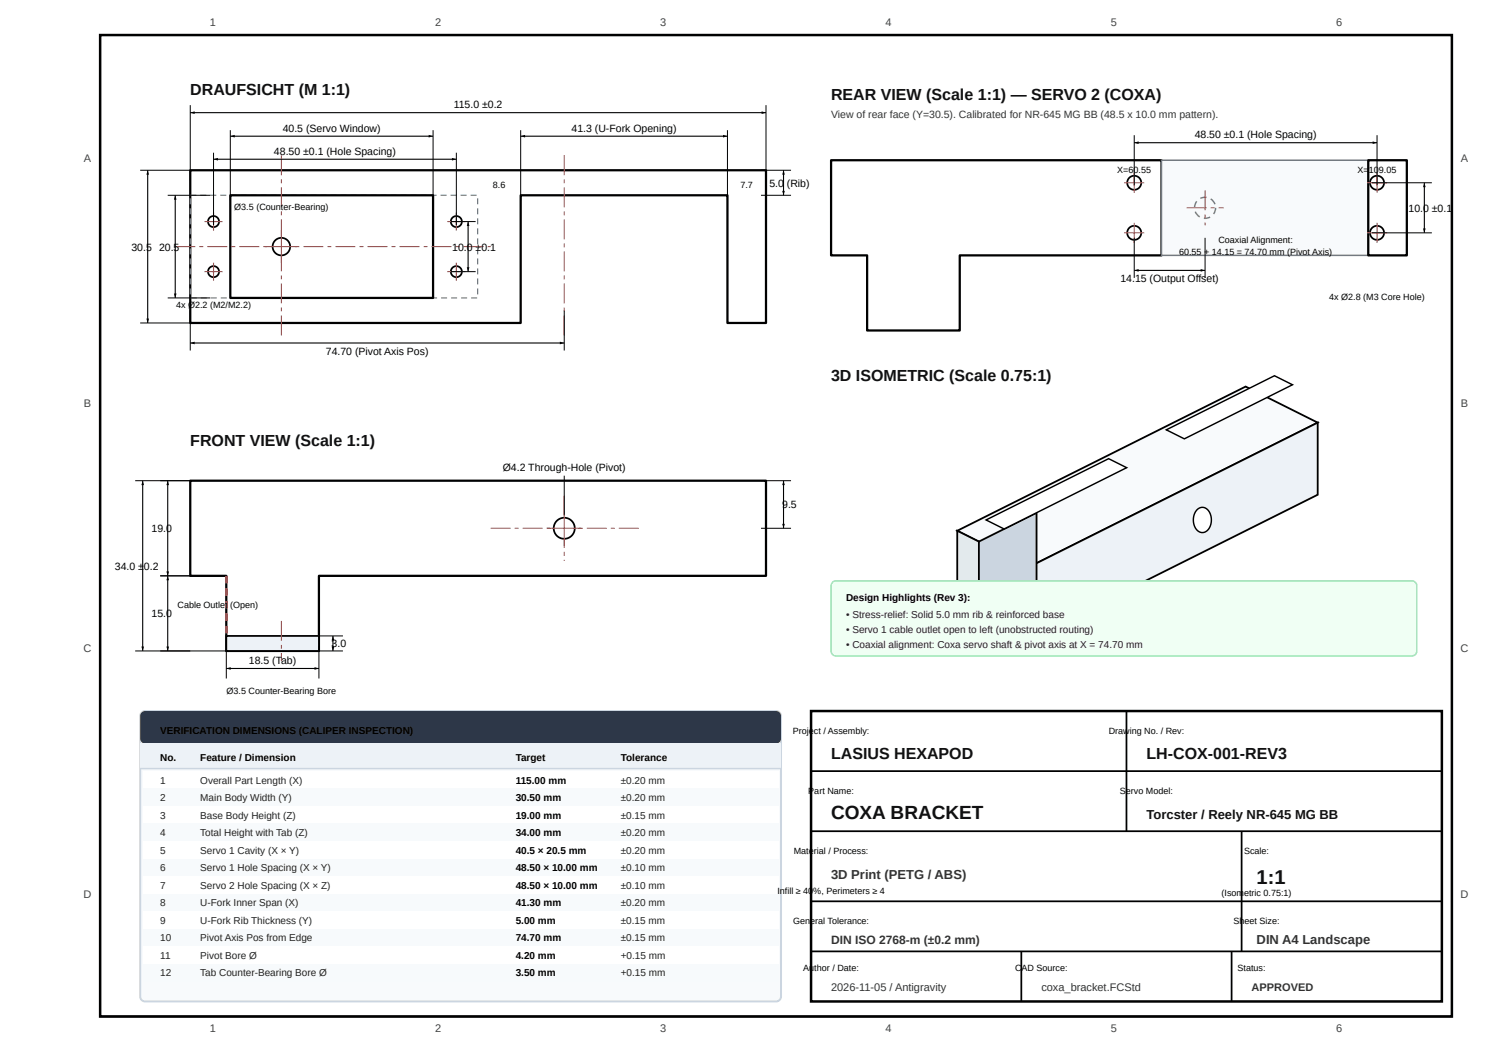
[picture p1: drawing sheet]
<svg xmlns="http://www.w3.org/2000/svg" width="297mm" height="210mm" viewBox="0 0 297 210" stroke-linecap="round" stroke-linejoin="round" font-family="sans-serif">
<path d="M20 7h270v196h-270z" fill="none" stroke="#000" stroke-width=".5"/>
<path d="M20 7h270v196h-270z" fill="none" stroke="#000" stroke-width=".35"/>
<path d="M38 34h115v30.5h-7.7v-25.5h-41.3v25.5h-66z" fill="#fff"/>
<path d="M38 34h115v30.5h-7.7v-25.5h-41.3v25.5h-66z" fill="none" stroke="#000" stroke-width=".45"/>
<path d="M40 38.9h1.2v.2h-1.2zM42 38.9h1.2v.2h-1.2zM44 38.9h1.2v.2h-1.2zM46 38.9h1.2v.2h-1.2zM48 38.9h1.2v.2h-1.2zM50 38.9h1.2v.2h-1.2zM52 38.9h1.2v.2h-1.2zM54 38.9h1.2v.2h-1.2zM56 38.9h1.2v.2h-1.2zM58 38.9h1.2v.2h-1.2zM60 38.9h1.2v.2h-1.2zM62 38.9h1.2v.2h-1.2zM64 38.9h1.2v.2h-1.2zM66 38.9h1.2v.2h-1.2zM68 38.9h1.2v.2h-1.2zM70 38.9h1.2v.2h-1.2zM72 38.9h1.2v.2h-1.2zM74 38.9h1.2v.2h-1.2zM76 38.9h1.2v.2h-1.2zM78 38.9h1.2v.2h-1.2zM80 38.9h1.2v.2h-1.2zM82 38.9h1.2v.2h-1.2zM84 38.9h1.2v.2h-1.2zM86 38.9h1.2v.2h-1.2zM88 38.9h1.2v.2h-1.2zM90 38.9h1.2v.2h-1.2zM92 38.9h1.2v.2h-1.2zM94 38.9h1.2v.2h-1.2zM95.3 39.6h.2v1.2h-.2zM95.3 41.6h.2v1.2h-.2zM95.3 43.6h.2v1.2h-.2zM95.3 45.6h.2v1.2h-.2zM95.3 47.6h.2v1.2h-.2zM95.3 49.6h.2v1.2h-.2zM95.3 51.6h.2v1.2h-.2zM95.3 53.6h.2v1.2h-.2zM95.3 55.6h.2v1.2h-.2zM95.3 57.6h.2v1.2h-.2zM94.1 59.4h1.2v.2h-1.2zM92.1 59.4h1.2v.2h-1.2zM90.1 59.4h1.2v.2h-1.2zM88.1 59.4h1.2v.2h-1.2zM86.1 59.4h1.2v.2h-1.2zM84.1 59.4h1.2v.2h-1.2zM82.1 59.4h1.2v.2h-1.2zM80.1 59.4h1.2v.2h-1.2zM78.1 59.4h1.2v.2h-1.2zM76.1 59.4h1.2v.2h-1.2zM74.1 59.4h1.2v.2h-1.2zM72.1 59.4h1.2v.2h-1.2zM70.1 59.4h1.2v.2h-1.2zM68.1 59.4h1.2v.2h-1.2zM66.1 59.4h1.2v.2h-1.2zM64.1 59.4h1.2v.2h-1.2zM62.1 59.4h1.2v.2h-1.2zM60.1 59.4h1.2v.2h-1.2zM58.1 59.4h1.2v.2h-1.2zM56.1 59.4h1.2v.2h-1.2zM54.1 59.4h1.2v.2h-1.2zM52.1 59.4h1.2v.2h-1.2zM50.1 59.4h1.2v.2h-1.2zM48.1 59.4h1.2v.2h-1.2zM46.1 59.4h1.2v.2h-1.2zM44.1 59.4h1.2v.2h-1.2zM42.1 59.4h1.2v.2h-1.2zM40.1 59.4h1.2v.2h-1.2zM38.1 59.4h1.2v.2h-1.2zM37.9 57.6h.2v1.2h-.2zM37.9 55.6h.2v1.2h-.2zM37.9 53.6h.2v1.2h-.2zM37.9 51.6h.2v1.2h-.2zM37.9 49.6h.2v1.2h-.2zM37.9 47.6h.2v1.2h-.2zM37.9 45.6h.2v1.2h-.2zM37.9 43.6h.2v1.2h-.2zM37.9 41.6h.2v1.2h-.2zM37.9 39.6h.2v1.2h-.2zM38 38.9h1.2v.2h-1.2z" fill="#718096"/>
<path d="M46 39h40.5v20.5h-40.5z" fill="#fff"/>
<path d="M46 39h40.5v20.5h-40.5z" fill="none" stroke="#000" stroke-width=".45"/>
<g fill="#e53e3e">
<path d="M35 49.1h4v.2h-4zM39.8 49.1h.8v.2h-.8zM41.4 49.1h4v.2h-4zM46.2 49.1h.8v.2h-.8zM47.8 49.1h4v.2h-4zM52.6 49.1h.8v.2h-.8zM54.2 49.1h4v.2h-4zM59 49.1h.8v.2h-.8zM60.6 49.1h4v.2h-4zM65.4 49.1h.8v.2h-.8zM67 49.1h4v.2h-4zM71.8 49.1h.8v.2h-.8zM73.4 49.1h4v.2h-4zM78.2 49.1h.8v.2h-.8zM79.8 49.1h4v.2h-4zM84.6 49.1h.8v.2h-.8zM86.2 49.1h4v.2h-4zM91 49.1h.8v.2h-.8zM92.6 49.1h4v.2h-4zM97.4 49.1h.6v.2h-.6z"/>
<path d="M112.6 31h.2v4h-.2zM112.6 35.8h.2v.8h-.2zM112.6 37.4h.2v4h-.2zM112.6 42.2h.2v.8h-.2zM112.6 43.8h.2v4h-.2zM112.6 48.6h.2v.8h-.2zM112.6 50.2h.2v4h-.2zM112.6 55h.2v.8h-.2zM112.6 56.6h.2v4h-.2zM112.6 61.4h.2v.8h-.2zM112.6 63h.2v4h-.2z"/>
<path d="M56.1 31h.2v4h-.2zM56.1 35.8h.2v.8h-.2zM56.1 37.4h.2v4h-.2zM56.1 42.2h.2v.8h-.2zM56.1 43.8h.2v4h-.2zM56.1 48.6h.2v.8h-.2zM56.1 50.2h.2v4h-.2zM56.1 55h.2v.8h-.2zM56.1 56.6h.2v4h-.2zM56.1 61.4h.2v.8h-.2zM56.1 63h.2v4h-.2z"/>
</g>
<circle cx="56.2" cy="49.2" r="1.75" fill="#fff"/>
<circle cx="56.2" cy="49.2" r="1.75" fill="none" stroke="#000" stroke-width=".35"/>
<path d="M53 49.2h6.4M56.2 46v6.5" fill="none" stroke="#e53e3e" stroke-width=".22"/>
<circle cx="42.7" cy="44.2" r="1.1" fill="#fff"/>
<circle cx="42.7" cy="44.2" r="1.1" fill="none" stroke="#000" stroke-width=".35"/>
<path d="M40.9 44.2h3.6M42.7 42.4v3.6" fill="none" stroke="#e53e3e" stroke-width=".22"/>
<circle cx="42.7" cy="54.2" r="1.1" fill="#fff"/>
<circle cx="42.7" cy="54.2" r="1.1" fill="none" stroke="#000" stroke-width=".35"/>
<path d="M40.9 54.2h3.6M42.7 52.4v3.6" fill="none" stroke="#e53e3e" stroke-width=".22"/>
<circle cx="91.2" cy="44.2" r="1.1" fill="#fff"/>
<circle cx="91.2" cy="44.2" r="1.1" fill="none" stroke="#000" stroke-width=".35"/>
<path d="M89.4 44.2h3.6M91.2 42.4v3.6" fill="none" stroke="#e53e3e" stroke-width=".22"/>
<circle cx="91.2" cy="54.2" r="1.1" fill="#fff"/>
<circle cx="91.2" cy="54.2" r="1.1" fill="none" stroke="#000" stroke-width=".35"/>
<path d="M89.4 54.2h3.6M91.2 52.4v3.6" fill="none" stroke="#e53e3e" stroke-width=".22"/>
<g fill="none" stroke="#000" stroke-width=".2">
<path d="M28 34h10M33.5 39h8.5M38 21v15M42.7 30.5v14.5M46 26v14M86.5 26v14M91.2 30.5v14.5M104 26v14M145.3 26v14M152 34h6M152 39h6M153 21v15"/>
<path d="M33.5 59.5h8.5M90 44.2h5M90 54.2h5M28 64.5h10M38 62v8M112.7 62v8"/>
</g>
<path d="M29.5 34v30.5M35 39v20.5M38 22.5h115M42.7 31.8h48.5M46 27.2h40.5M104 27.2h41.3M156.5 34v5M93.5 44.2v10M38 68.5h74.7" fill="none" stroke="#000" stroke-width=".22"/>
<g fill="#000">
<path d="M29.5 34l.3 .9h-.6zM35 39l.3 .9h-.6zM38 22.5l.9-.3v.6zM42.7 31.8l.8-.3v.6zM46 27.2l.9-.3v.6zM85.6 26.9l.9 .3-.9 .3zM90.3 31.5l.9 .3-.9 .3zM104 27.2l.9-.3v.6zM144.4 26.9l.9 .3-.9 .3zM152.1 22.2l.9 .3-.9 .3zM156.5 34l.3 .9h-.6zM156.2 38.1h.6l-.3 .9z"/>
<path d="M34.7 58.6h.6l-.3 .9zM93.5 44.2l.3 .9h-.6zM93.2 53.4h.6l-.3 .8zM29.2 63.6h.6l-.3 .9zM38 68.5l.9-.3v.6zM111.8 68.2l.9 .3-.9 .3z"/>
</g>
<path d="M38 96h115v19h-89.3v15h-18.5v-15h-7.2z" fill="#fff"/>
<path d="M38 96h115v19h-89.3v15h-18.5v-15h-7.2z" fill="none" stroke="#000" stroke-width=".45"/>
<path d="M45.2 127h18.5v3h-18.5z" fill="#edf2f7"/>
<path d="M45.2 127h18.5v3h-18.5z" fill="none" stroke="#000" stroke-width=".35"/>
<g fill="#e53e3e">
<path d="M45 115h.5v1.5h-.5zM45 117.5h.5v1.5h-.5zM45 120h.5v1.5h-.5zM45 122.5h.5v1.5h-.5zM45 125h.5v1.5h-.5z"/>
<path d="M98 105.4h4v.2h-4zM102.8 105.4h.8v.2h-.8zM104.4 105.4h4v.2h-4zM109.2 105.4h.8v.2h-.8zM110.8 105.4h4v.2h-4zM115.6 105.4h.8v.2h-.8zM117.2 105.4h4v.2h-4zM122 105.4h.8v.2h-.8zM123.6 105.4h4v.2h-4z"/>
<path d="M112.6 99h.2v4h-.2zM112.6 103.8h.2v.8h-.2zM112.6 105.4h.2v4h-.2zM112.6 110.2h.2v.8h-.2zM112.6 111.8h.2v.2h-.2z"/>
</g>
<circle cx="112.7" cy="105.5" r="2.1" fill="#fff"/>
<circle cx="112.7" cy="105.5" r="2.1" fill="none" stroke="#000" stroke-width=".35"/>
<path d="M109.2 105.5h7M112.7 102v7" fill="none" stroke="#e53e3e" stroke-width=".22"/>
<path d="M56.1 124h.2v4h-.2zM56.1 128.8h.2v.8h-.2zM56.1 130.4h.2v1.6h-.2z" fill="#e53e3e"/>
<path d="M27 96h11M112.7 95v7.8M152 96h6M32 115h13.2M152 105.5h6M27 130h18.2M45.2 129v6.5M63.7 130h4.8M63.7 129v6.5M63.7 127h4.8" fill="none" stroke="#000" stroke-width=".2"/>
<path d="M28.5 96v34M33.5 96v34M156.5 96v9.5M45.2 133.5h18.5M66.5 127v3" fill="none" stroke="#000" stroke-width=".22"/>
<path d="M28.5 96l.3 .9h-.6zM33.5 96l.3 .9h-.6zM156.5 96l.3 .9h-.6zM33.2 114.1h.6l-.3 .9zM33.5 115l.3 .9h-.6zM156.2 104.6h.6l-.3 .9zM28.2 129.1h.6l-.3 .9zM33.2 129.1h.6l-.3 .9zM45.2 133.5l.9-.3v.6zM62.8 133.2l.9 .3-.9 .3zM66.5 127l.3 .9h-.6zM66.2 129.1h.6l-.3 .9z" fill="#000"/>
<path d="M166 32h66v19h-40.3v15h-18.5v-15h-7.2z" fill="#fff"/>
<path d="M166 32h66v19h-40.3v15h-18.5v-15h-7.2z" fill="none" stroke="#000" stroke-width=".45"/>
<path d="M232 32h41.3v19h-41.3z" fill="#f8fafc"/>
<path d="M232 32h41.3v19h-41.3z" fill="none" stroke="#718096" stroke-width=".3"/>
<path d="M273.3 32h7.7v19h-7.7z" fill="#fff"/>
<path d="M273.3 32h7.7v19h-7.7z" fill="none" stroke="#000" stroke-width=".45"/>
<path d="M240.5 43.4l1.1-.2 .2 .3-1.2 .2h-.2zM238.6 42.3l.3-.1 .3 .6 .5 .4-.1 .2-.6-.4zM238.9 40.1l.3 .2-.5 1.1h-.3l.2-.7zM239.7 39.5l.7-.2h.6v.3l-1.2 .2zM241.9 39.6l.6 .5 .3 .6-.3 .1-.3-.5-.5-.4zM242.6 41.5h.3v.4l-.4 .9-.2-.2z" fill="#718096"/>
<g fill="#e53e3e">
<path d="M237 41.4h4v.2h-4zM241.8 41.4h.8v.2h-.8zM243.4 41.4h1v.2h-1z"/>
<path d="M240.6 38h.2v4h-.2zM240.6 42.8h.2v.8h-.2zM240.6 44.4h.2v.6h-.2z"/>
</g>
<circle cx="226.5" cy="36.5" r="1.4" fill="#fff"/>
<circle cx="226.5" cy="36.5" r="1.4" fill="none" stroke="#000" stroke-width=".35"/>
<path d="M224.5 36.5h4M226.5 34.5v4" fill="none" stroke="#e53e3e" stroke-width=".22"/>
<circle cx="226.5" cy="46.5" r="1.4" fill="#fff"/>
<circle cx="226.5" cy="46.5" r="1.4" fill="none" stroke="#000" stroke-width=".35"/>
<path d="M224.5 46.5h4M226.5 44.5v4" fill="none" stroke="#e53e3e" stroke-width=".22"/>
<circle cx="275" cy="36.5" r="1.4" fill="#fff"/>
<circle cx="275" cy="36.5" r="1.4" fill="none" stroke="#000" stroke-width=".35"/>
<path d="M273 36.5h4M275 34.5v4" fill="none" stroke="#e53e3e" stroke-width=".22"/>
<circle cx="275" cy="46.5" r="1.4" fill="#fff"/>
<circle cx="275" cy="46.5" r="1.4" fill="none" stroke="#000" stroke-width=".35"/>
<path d="M273 46.5h4M275 44.5v4" fill="none" stroke="#e53e3e" stroke-width=".22"/>
<path d="M226.5 27v10M274 36.5h12M275 27v10M226.5 47.5v8M240.7 47.5v8M274 46.5h12" fill="none" stroke="#000" stroke-width=".2"/>
<path d="M226.5 28.5h48.5M284.5 36.5v10M226.5 54h14.2" fill="none" stroke="#000" stroke-width=".22"/>
<path d="M226.5 28.5l.9-.3v.6zM274.2 28.2l.8 .3-.8 .3zM284.5 36.5l.3 .9h-.6zM226.5 54l.9-.3v.6zM239.8 53.7l.9 .3-.9 .3zM284.2 45.6h.6l-.3 .9z" fill="#000"/>
<path d="M191.2 106l57.6-28.8 14.4 7.2-57.6 28.8z" fill="#f8fafc"/>
<path d="M191.2 106l57.6-28.8 14.4 7.2-57.6 28.8z" fill="none" stroke="#000" stroke-width=".36"/>
<path d="M191.2 106l14.4 7.2v14.4l-14.4-7.2z" fill="#e2e8f0"/>
<path d="M191.2 106l14.4 7.2v14.4l-14.4-7.2z" fill="none" stroke="#000" stroke-width=".36"/>
<path d="M205.6 113.2l57.6-28.8v14.4l-57.6 28.8z" fill="#edf2f7"/>
<path d="M205.6 113.2l57.6-28.8v14.4l-57.6 28.8z" fill="none" stroke="#000" stroke-width=".36"/>
<path d="M195.5 108.2l11.5-5.8v18l-11.5 5.8z" fill="#cbd5e0"/>
<path d="M195.5 108.2l11.5-5.8v18l-11.5 5.8z" fill="none" stroke="#000" stroke-width=".36"/>
<path d="M195.5 126.2l11.5-5.8 4.4 2.2-11.6 5.7z" fill="#e2e8f0"/>
<path d="M195.5 126.2l11.5-5.8 4.4 2.2-11.6 5.7z" fill="none" stroke="#000" stroke-width=".36"/>
<path d="M197 103.8l24.4-12.2 3.6 1.8-24.4 12.2z" fill="#fff"/>
<path d="M197 103.8l24.4-12.2 3.6 1.8-24.4 12.2z" fill="none" stroke="#000" stroke-width=".29"/>
<path d="M233 85.8l21.6-10.8 3.6 1.8-21.6 10.8z" fill="#fff"/>
<path d="M233 85.8l21.6-10.8 3.6 1.8-21.6 10.8z" fill="none" stroke="#000" stroke-width=".29"/>
<path d="M239.2 101.7a1.66 1.66 0 0 1 1.7-.2 1.66 1.66 0 0 1 1 1.5 2.7 2.7 0 0 1-1.6 3.3 2.27 2.27 0 0 1-1.9-2.6l.2-1.1z" fill="#fff"/>
<path d="M239.2 101.7a1.66 1.66 0 0 1 1.7-.2 1.66 1.66 0 0 1 1 1.5 2.7 2.7 0 0 1-1.6 3.3 2.27 2.27 0 0 1-1.9-2.6l.2-1.1z" fill="none" stroke="#000" stroke-width=".29"/>
<path d="M166.3 116.3l.7-.3h115a1 1 0 0 1 1 1v13a1 1 0 0 1-1 1h-115a1 1 0 0 1-1-1v-13z" fill="#f0fff4"/>
<path d="M166.3 116.3l.7-.3h115a1 1 0 0 1 1 1v13a1 1 0 0 1-1 1h-115a1 1 0 0 1-1-1v-13z" fill="none" stroke="#9ae6b4" stroke-width=".3"/>
<path d="M28.3 142.3l.7-.3h126a1 1 0 0 1 1 1v56a1 1 0 0 1-1 1h-126a1 1 0 0 1-1-1v-56z" fill="#f8fafc"/>
<path d="M28.3 142.3l.7-.3h126a1 1 0 0 1 1 1v56a1 1 0 0 1-1 1h-126a1 1 0 0 1-1-1v-56z" fill="none" stroke="#cbd5e0" stroke-width=".4"/>
<path d="M28.3 142.3l.7-.3h126a1 1 0 0 1 1 1v4.5a1 1 0 0 1-1 1h-126a1 1 0 0 1-1-1v-4.5z" fill="#2d3748"/>
<path d="M28 148.5h128v5h-128z" fill="#edf2f7"/>
<path d="M28 153.5h128" fill="none" stroke="#cbd5e0" stroke-width=".3"/>
<path d="M28.5 154h127v3.5h-127z" fill="#fff"/>
<path d="M28.5 157.5h127v3.5h-127z" fill="#f7fafc"/>
<path d="M28.5 161h127v3.5h-127z" fill="#fff"/>
<path d="M28.5 164.5h127v3.5h-127z" fill="#f7fafc"/>
<path d="M28.5 168h127v3.5h-127z" fill="#fff"/>
<path d="M28.5 171.5h127v3.5h-127z" fill="#f7fafc"/>
<path d="M28.5 175h127v3.5h-127z" fill="#fff"/>
<path d="M28.5 178.5h127v3.5h-127z" fill="#f7fafc"/>
<path d="M28.5 182h127v3.5h-127z" fill="#fff"/>
<path d="M28.5 185.5h127v3.5h-127z" fill="#f7fafc"/>
<path d="M28.5 189h127v3.5h-127z" fill="#fff"/>
<path d="M28.5 192.5h127v3.5h-127z" fill="#f7fafc"/>
<path d="M162 142h126v58h-126z" fill="#fff"/>
<path d="M162 142h126v58h-126z" fill="none" stroke="#000" stroke-width=".5"/>
<path d="M162 154h126M225 142v24M162 166h126M162 180h126M248 166v24M162 190h126M204 190v10M246 190v10" fill="none" stroke="#000" stroke-width=".35"/>
<text font-size="4" fill="#111" x="251" y="176.5">1:1</text>
<text font-size="3.8" fill="#111" x="166" y="163.5">COXA BRACKET</text>
<g font-size="3.2" fill="#111">
<text x="38" y="19">DRAUFSICHT (M 1:1)</text>
<text x="166" y="20">REAR VIEW (Scale 1:1) — SERVO 2 (COXA)</text>
<text x="166" y="76">3D ISOMETRIC (Scale 0.75:1)</text>
<text x="38" y="89">FRONT VIEW (Scale 1:1)</text>
<text x="166" y="151.5">LASIUS HEXAPOD</text>
<text x="229" y="151.5">LH-COX-001-REV3</text>
</g>
<text font-size="2.6" fill="#111" x="229" y="163.5">Torcster / Reely NR-645 MG BB</text>
<g font-size="2.6" fill="#333">
<text x="166" y="175.5">3D Print (PETG / ABS)</text>
<text x="251" y="188.5">DIN A4 Landscape</text>
</g>
<text font-size="2.4" fill="#333" x="166" y="188.5">DIN ISO 2768-m (±0.2 mm)</text>
<g font-size="2.2" fill="#444">
<text x="41.9" y="5.2">1</text>
<text x="86.9" y="5.2">2</text>
<text x="131.9" y="5.2">3</text>
<text x="176.9" y="5.2">4</text>
<text x="221.9" y="5.2">5</text>
<text x="266.9" y="5.2">6</text>
<text x="16.8" y="32.3">A</text>
<text x="291.8" y="32.3">A</text>
<text x="16.8" y="81.3">B</text>
<text x="291.8" y="81.3">B</text>
<text x="16.7" y="130.3">C</text>
<text x="291.7" y="130.3">C</text>
<text x="16.7" y="179.3">D</text>
<text x="291.7" y="179.3">D</text>
<text x="41.9" y="206">1</text>
<text x="86.9" y="206">2</text>
<text x="131.9" y="206">3</text>
<text x="176.9" y="206">4</text>
<text x="221.9" y="206">5</text>
<text x="266.9" y="206">6</text>
</g>
<g font-size="2.2" fill="#333">
<text x="166" y="198">2026-11-05 / Antigravity</text>
<text x="208" y="198">coxa_bracket.FCStd</text>
<text x="250" y="198">APPROVED</text>
</g>
<g font-size="2.1">
<text x="90.6" y="21.6">115.0 ±0.2</text>
<text x="56.5" y="26.3">40.5 (Servo Window)</text>
<text x="114.2" y="26.3">41.3 (U-Fork Opening)</text>
<text x="238.6" y="27.6">48.50 ±0.1 (Hole Spacing)</text>
<text x="54.7" y="30.9">48.50 ±0.1 (Hole Spacing)</text>
<text x="153.7" y="37.3">5.0</text>
<text x="157.2" y="37.3">(Rib)</text>
<text x="281.3" y="42.3">10.0 ±0.1</text>
<text x="26.3" y="50">30.5</text>
<text x="31.8" y="50">20.5</text>
<text x="90.3" y="50">10.0 ±0.1</text>
<text x="223.8" y="56.4">14.15 (Output Offset)</text>
<text x="65.1" y="70.9">74.70 (Pivot Axis Pos)</text>
<text x="100.4" y="94">Ø4.2 Through-Hole (Pivot)</text>
<text x="156.2" y="101.5">9.5</text>
<text x="30.3" y="106.3">19.0</text>
<text x="22.9" y="113.8">34.0 ±</text>
<text x="28.8" y="113.8">0.2</text>
<text x="30.3" y="123.3">15.0</text>
<text x="66.2" y="129.3">3.0</text>
<text x="49.7" y="132.6">18.5 (Tab)</text>
</g>
<text font-size="2.1" fill="#333" x="166" y="23.5">View of rear face (Y=30.5). Calibrated for NR-645 MG BB (48.5 x 10.0 mm pattern).</text>
<g font-size="2">
<text x="169" y="120">Design Highlights (Rev</text>
<text x="191.4" y="120">3):</text>
<text x="32" y="146.5">VERIFICATION DIMENSIONS (CALIPER INSPECTION)</text>
<text x="32" y="152">No.</text>
<text x="40" y="152">Feature / Dimension</text>
<text x="103" y="152">Target</text>
<text x="124" y="152">Tolerance</text>
<text x="103" y="156.5">115.00 mm</text>
<text x="103" y="160">30.50 mm</text>
<text x="103" y="163.5">19.00 mm</text>
<text x="103" y="167">34.00 mm</text>
<text x="103" y="170.5">40.5 × 20.5 mm</text>
<text x="103" y="174">48.50 × 10.00 mm</text>
<text x="103" y="177.5">48.50 × 10.00 mm</text>
<text x="103" y="181">41.30 mm</text>
<text x="103" y="184.5">5.00 mm</text>
<text x="103" y="188">74.70 mm</text>
<text x="103" y="191.5">4.20 mm</text>
<text x="103" y="195">3.50 mm</text>
</g>
<g font-size="2" fill="#222">
<text x="169" y="123.5">• Stress-relief: Solid 5.0 mm rib &amp; reinforced base</text>
<text x="169" y="126.5">• Servo 1 cable outlet open to left (unobstructed routing)</text>
<text x="169" y="129.5">• Coaxial alignment: Coxa servo shaft &amp; pivot axis at X = 74.70 mm</text>
<text x="32" y="156.5">1</text>
<text x="32" y="160">2</text>
<text x="40" y="156.5">Overall Part Length (X)</text>
<text x="40" y="160">Main Body Width (Y)</text>
<text x="124" y="156.5">±0.20 mm</text>
<text x="124" y="160">±0.20 mm</text>
<text x="32" y="163.5">3</text>
<text x="32" y="167">4</text>
<text x="40" y="163.5">Base Body Height (Z)</text>
<text x="40" y="167">Total Height with Tab (Z)</text>
<text x="124" y="163.5">±0.15 mm</text>
<text x="124" y="167">±0.20 mm</text>
<text x="32" y="170.5">5</text>
<text x="32" y="174">6</text>
<text x="40" y="170.5">Servo 1 Cavity (X × Y)</text>
<text x="40" y="174">Servo 1 Hole Spacing (X × Y)</text>
<text x="124" y="170.5">±0.20 mm</text>
<text x="124" y="174">±0.10 mm</text>
<text x="32" y="177.5">7</text>
<text x="40" y="177.5">Servo 2 Hole Spacing (X × Z)</text>
<text x="124" y="177.5">±0.10 mm</text>
<text x="32" y="181">8</text>
<text x="32" y="184.5">9</text>
<text x="40" y="181">U-Fork Inner Span (X)</text>
<text x="40" y="184.5">U-Fork Rib Thickness (Y)</text>
<text x="124" y="181">±0.20 mm</text>
<text x="124" y="184.5">±0.15 mm</text>
<text x="32" y="188">10</text>
<text x="32" y="191.5">11</text>
<text x="40" y="188">Pivot Axis Pos from Edge</text>
<text x="40" y="191.5">Pivot Bore Ø</text>
<text x="124" y="188">±0.15 mm</text>
<text x="124" y="191.5">+0.15 mm</text>
<text x="32" y="195">12</text>
<text x="40" y="195">Tab Counter-Bearing Bore Ø</text>
<text x="124" y="195">+0.15 mm</text>
</g>
<g font-size="1.8">
<text x="223.2" y="34.5">X=60.55</text>
<text x="271.2" y="34.5">X=</text>
<text x="273.4" y="34.5">10</text>
<text x="275.4" y="34.5">9.05</text>
<text x="46.8" y="42">Ø3.5 (Counter-Bearing)</text>
<text x="98.4" y="37.5">8.6</text>
<text x="147.9" y="37.5">7.7</text>
<text x="235.5" y="51">60.55 + 14.15 = 74.70 mm (Pivot Axis)</text>
<text x="243.3" y="48.5">Coaxial Alignment:</text>
<text x="265.5" y="60">4x Ø2.8 (M3 Core Hole)</text>
<text x="35.2" y="61.5">4x Ø2.2 (M2/M2.2)</text>
<text x="35.5" y="121.5">Cable Outlet</text>
<text x="46" y="121.5">(Open)</text>
<text x="45.3" y="138.5">Ø3.5 Counter-Bearing Bore</text>
<text x="158.4" y="146.5">Project / Assembly:</text>
<text x="221.4" y="146.5">Drawing No. / Rev:</text>
<text x="161.5" y="158.5">Part Name:</text>
<text x="223.7" y="158.5">Servo Model:</text>
<text x="158.6" y="170.5">Material / Process:</text>
<text x="248.5" y="170.5">Scale:</text>
<text x="155.3" y="178.5">I</text>
<text x="155.8" y="178.5">nfill ≥ 40</text>
<text x="162.5" y="178.5">%, Perimeters ≥ 4</text>
<text x="244" y="179">(Isom</text>
<text x="248.5" y="179">etric 0.75:1)</text>
<text x="158.4" y="184.5">General Tolerance:</text>
<text x="246.4" y="184.5">Sheet Size:</text>
<text x="160.5" y="194">Author / Date:</text>
<text x="202.7" y="194">C</text>
<text x="204" y="194">AD Source:</text>
<text x="247.2" y="194">Status:</text>
</g>
</svg>
